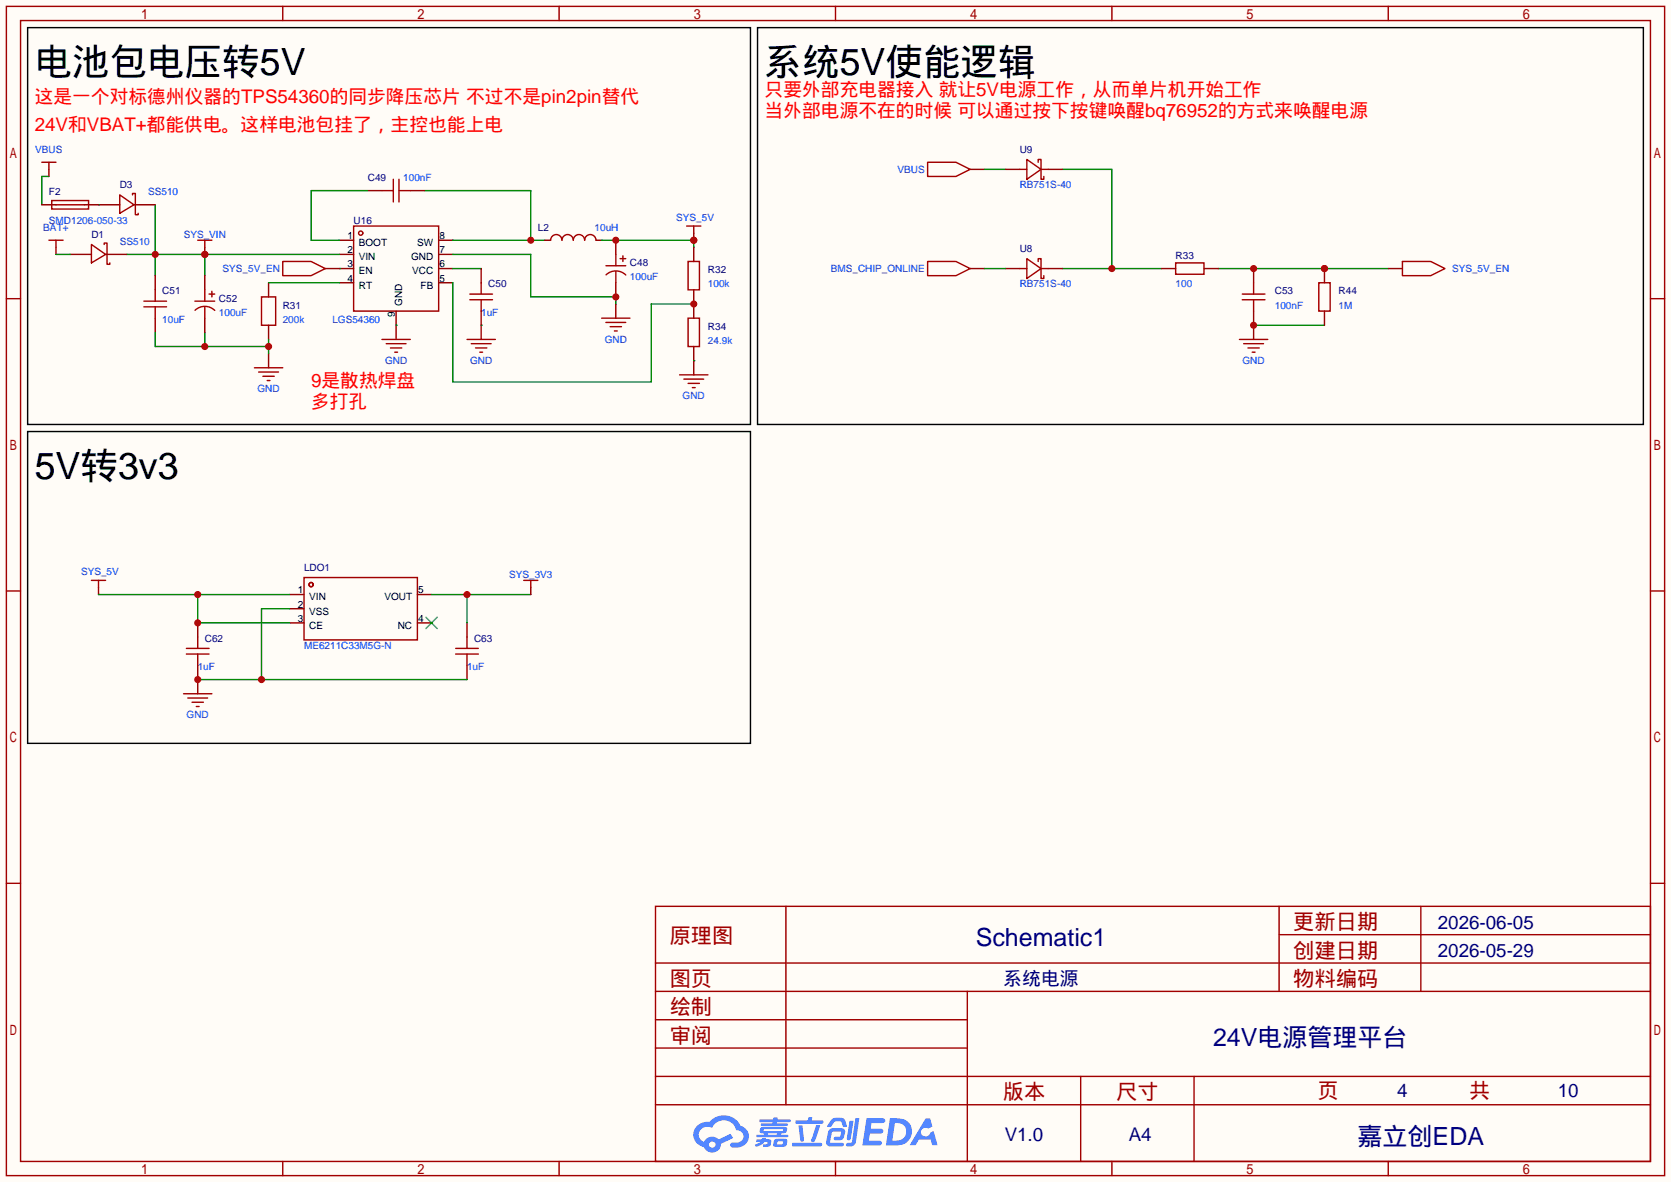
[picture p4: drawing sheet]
<svg xmlns="http://www.w3.org/2000/svg" width="299mm" height="212mm" viewBox="0 0 299 212" stroke-linecap="round" stroke-linejoin="round" font-family="sans-serif">
<path d="M0 0h299.5v211.8h-299.5z" fill="#fffcf7"/>
<g fill="none" stroke="#a10000" stroke-width=".25">
<path d="M1.1 1.1h297.2v209.6h-297.2zM3.7 3.7h292.1v204.5h-292.1zM50.7 1.1v2.6M100.2 1.1v2.6M149.7 1.1v2.6M199.3 1.1v2.6M248.8 1.1v2.6M1.1 53.5h2.6M295.8 53.5h2.5M1.1 105.9h2.6M295.8 105.9h2.5M1.1 158.3h2.6"/>
<path d="M295.8 158.3h2.5M117.5 162.4h178.3v45.8h-178.3zM117.5 177.7h178.3M117.5 172.6h178.3M140.8 162.4v35.6M173.4 177.7v30.5M229.2 162.4v15.3M229.2 167.5h66.6M254.6 162.4v15.3M117.5 182.8h55.9M117.5 198h178.3M117.5 192.9h178.3"/>
<path d="M117.5 187.8h55.9M193.7 192.9v15.3M214 192.9v15.3M50.7 208.2v2.5M100.2 208.2v2.5M149.7 208.2v2.5M199.3 208.2v2.5M248.8 208.2v2.5"/>
</g>
<g fill="#5487ff">
<path d="M155.3 200.4h2.1a.97 .97 0 0 1 1.3 .4 .53 .53 0 0 1-.7 .5h-1.8l-.2 1h1.9a.43 .43 0 0 1 .4 .5 .43 .43 0 0 1-.5 .3h-1.9l-.2 1.3h1.7a.45 .45 0 0 1 .6 .2 .45 .45 0 0 1-.2 .6l-3.2 .1z"/>
<path d="M165.9 200.5h.8l.4 1.4-.7 .4a.82 .82 0 0 0-1.2 .1 .82 .82 0 0 0 .1 1.1 .82 .82 0 0 0 1.2 0l.2-.5 .6-.3 .7 2.5h-.9l-.3-1h-2.1l-.6 1h-1.1z"/>
<path d="M152.2 200.9h.8l-.5 3.2a.36 .36 0 0 1-.4 .3 .36 .36 0 0 1-.3-.4z"/>
<path d="M153.3 200.4h.7l-.6 4.3a1.13 1.13 0 0 1-1.8 .6l.2-.4 .7-.1 .2-.2z"/>
<path d="M149 200.7l.6-.4h1a.77 .77 0 0 1 .9 .6l.3 .9-.2 .2h-.5l-.4-1h-.9a1.3 1.3 0 0 0-.8 .9l-.6 .1-.2-.2z"/>
<path d="M148.6 202.5l.5-.3h1.7a.66 .66 0 0 1 .6 .9l-.1 .4a.81 .81 0 0 1-.9 .9h-.7a.32 .32 0 0 1-.3-.4 .32 .32 0 0 1 .4-.3h.7l.3-.9-1.7 .1-.3 1.9h2.1a.32 .32 0 0 1 .4 .4 .32 .32 0 0 1-.4 .3l-2.3-.1-.5-.3v-.5z"/>
<path d="M142 204.8h5a.33 .33 0 0 1 .3 .4 .33 .33 0 0 1-.3 .3h-4.9l-.2-.2z"/>
<path d="M146.3 201.6h.7l-1 2.9a.36 .36 0 0 1-.4 .2 .36 .36 0 0 1-.3-.3z"/>
<path d="M143.1 201.7h.7l.3 2.6a.34 .34 0 0 1-.3 .3 .34 .34 0 0 1-.4-.2z"/>
<path d="M142.6 200.8h2.2l.1-.4 .1-.2h.6l-.1 .6h1.8a.32 .32 0 0 1 .3 .3 .32 .32 0 0 1-.4 .3h-4.5l-.1-.1z"/>
<path d="M135.6 204.2h.9l.1-.2 .7-.1-.1 .3h.9a.82 .82 0 0 1-.6 1.3h-.7v-.4l.7-.1v-.3h-.5l-.5 .4-1 .4-.2-.4 1-.4h-.8z"/>
<path d="M136.1 200.6h2.5v-.3h.8l-.1 .3h2.2l.2 .3-.2 .2h-2.3v.3h1.8l.2 .2-.2 .2h-4.5l-.2-.2 .1-.2h2l.1-.3h-2.3l-.1-.2z"/>
<path d="M159.5 200.4l-.7 4.9h1.6a2.47 2.47 0 0 0 2.9-1.7 2.47 2.47 0 0 0-1.4-3zM160.4 201.3a1.61 1.61 0 0 1 2 1.4 1.61 1.61 0 0 1-1.8 1.7h-.7z"/>
<path d="M136.3 202.2a.55 .55 0 0 0-.2 .7 .55 .55 0 0 0 .7 .2l.1 .3h-1.3v.4h5.5l.2-.2-.2-.2h-1.2l.2-.3a.7 .7 0 0 0 .8-.2 .7 .7 0 0 0 0-.9h-4.1zM136.9 202.4h3.3l.2 .1-.2 .2h-3.2l-.2-.1zM137.6 203.1h1.7l-.2 .3h-1.4z"/>
<path d="M138.8 204.3a1.05 1.05 0 0 0-.1 1.2 2.91 2.91 0 0 0 2.2-.2 .98 .98 0 0 0 0-1.2h-1.6zM139.4 204.6l.8-.1 .1 .1v.3l-.2 .2h-.8z"/>
<path d="M125 201.7a2.23 2.23 0 0 0-.7 2.3 2.23 2.23 0 0 0 1.8 1.6 1.58 1.58 0 0 0 1.8 .9 1.58 1.58 0 0 0 1.3-1.5l2.2-1-.5-.8-2.1 1a1.65 1.65 0 0 0-2.6 .5 1.45 1.45 0 0 1-.8-2 1.45 1.45 0 0 1 2-.7l.2 .1a2.3 2.3 0 0 1 2.3-1.3 2.3 2.3 0 0 1 2.1 1.7 1.12 1.12 0 0 1 1.2 1.1 1.12 1.12 0 0 1-1.1 1.2h-.7a.45 .45 0 0 0-.6 .3 .45 .45 0 0 0 .5 .6 2.26 2.26 0 0 0 2.9-2.5 2.04 2.04 0 0 0-1.5-1.4 3.3 3.3 0 0 0-5.5-.7l-1.2 .1zM127.1 205.2a.57 .57 0 0 1 1.1 0 .57 .57 0 0 1-1.1 0z"/>
</g>
<path d="M5 5h129.5v71.1h-129.5zM135.8 5h158.7v71.1h-158.7zM5 77.3h129.5v55.9h-129.5z" fill="none" stroke="#000" stroke-width=".25"/>
<g fill="none" stroke="#a10000" stroke-width=".25">
<path d="M63.4 40.5h15.2v15.3h-15.2zM45.6 65.9h5.1M46.4 66.7h3.5M47.1 67.4h2M47.9 68.2h.5M68.5 60.8h5M69.2 61.6h3.6M70 62.4h2M70.7 63.1h.5"/>
<circle cx="64.6" cy="41.8" r=".38"/>
</g>
<path d="M60.8 43.1h2.6M60.8 45.6h2.6M60.8 48.1h2.6M60.8 50.7h2.6M71 55.8v5M78.6 43.1h2.6M78.6 45.6h2.6M78.6 48.1h2.6M78.6 50.7h2.6M48.1 63.4v2.5" fill="none" stroke="#870000" stroke-width=".25"/>
<path d="M27.8 36.7v12.7M22.7 45.6h38.1M36.7 45.6v3.8M71 58.3h.1" fill="none" stroke="#008700" stroke-width=".25"/>
<g fill="#c00">
<circle cx="36.7" cy="45.6" r=".63"/>
<circle cx="27.8" cy="45.6" r=".63"/>
</g>
<path d="M76.1 34.2h19v8.9M81.2 43.1h16.5" fill="none" stroke="#008700" stroke-width=".25"/>
<circle cx="95.1" cy="43.1" r=".63" fill="#c00"/>
<path d="M98.7 43a1.02 1.02 0 0 1 1-1 1.02 1.02 0 0 1 1 1.1 1.02 1.02 0 0 1 1-1.1 1.02 1.02 0 0 1 1 1.1 1.02 1.02 0 0 1 1.1-1.1 1.02 1.02 0 0 1 1 1.1 1.02 1.02 0 0 1 1-1.1 1.02 1.02 0 0 1 1 1.1M108.6 47.6h3.5M108.6 49.3a2.54 2.54 0 0 1 3.5 0M110.4 45.6v2M110.4 48.6v2.1M111.1 46.4h1M111.6 45.8v1.1" fill="none" stroke="#a10000" stroke-width=".25"/>
<path d="M97.7 43.1h1M106.8 43.1h1M110.4 43.1v2.5M110.4 50.7v2.5" fill="none" stroke="#870000" stroke-width=".25"/>
<path d="M107.8 43.1h16.5v1.2" fill="none" stroke="#008700" stroke-width=".25"/>
<g fill="#c00">
<circle cx="124.3" cy="43.1" r=".63"/>
<circle cx="110.4" cy="43.1" r=".63"/>
</g>
<path d="M124.3 41.8v1.3M17.7 105.3v1.3" fill="none" stroke="#870000" stroke-width=".25"/>
<path d="M16.4 104h2.5M17.7 104v1.3" fill="none" stroke="#a10000" stroke-width=".25"/>
<circle cx="124.3" cy="43.1" r=".63" fill="#c00"/>
<g fill="none" stroke="#a10000" stroke-width=".25">
<path d="M25.8 55h4M25.8 54h4M27.8 51.9v2.1M27.8 55v2M107.8 57h5.1M108.6 57.8h3.5M109.3 58.5h2.1M110.1 59.3h.5M123.1 40.5h2.5M124.3 40.5v1.3M83.7 60.8h5.1M84.5 61.6h3.5"/>
<path d="M85.2 62.4h2M86 63.1h.5M121.8 67.2h5.1M122.6 67.9h3.5M123.3 68.7h2M124.1 69.5h.5"/>
</g>
<path d="M27.8 49.4v2.5M27.8 57v2.6M86.2 58.3v2.5M110.4 54.5v2.5M124.3 64.6v2.6" fill="none" stroke="#870000" stroke-width=".25"/>
<path d="M81.2 45.6h13.9v7.6h15.3v1.3" fill="none" stroke="#008700" stroke-width=".25"/>
<circle cx="110.4" cy="53.2" r=".63" fill="#c00"/>
<g fill="none" stroke="#a10000" stroke-width=".25">
<path d="M68.5 34.2h2M70.5 32.1v4.1M71.5 32.1v4.1M71.5 34.2h2M46.9 53.2h2.5v5.1h-2.5zM84.2 52.7h4.1M84.2 53.7h4.1M86.2 50.7v2M86.2 53.7v2.1M222.6 52.7h4.1M222.6 53.7h4.1M224.7 50.7v2"/>
<path d="M224.7 53.7v2.1M33.4 117.2h4.1M33.4 116.2h4.1M35.4 114.2v2M35.4 117.2v2.1M81.7 117.2h4M81.7 116.2h4M83.7 114.2v2M83.7 117.2v2.1"/>
</g>
<path d="M65.9 34.2h2.6M73.5 34.2h2.6M48.1 50.7v2.5M48.1 58.3v2.5M86.2 48.1v2.6M86.2 55.8v2.5M224.7 48.1v2.6M224.7 55.8v2.5M35.4 111.6v2.6M35.4 119.3v2.5M83.7 111.6v2.6M83.7 119.3v2.5" fill="none" stroke="#870000" stroke-width=".25"/>
<path d="M65.9 34.2h-10.1v8.9h5M27.8 59.6v2.5h20.3M36.7 59.6v2.5M48.1 50.7h12.7M81.2 48.1h5M81.2 50.7v17.8h35.5v-14h7.6M86.2 58.3h.1M48.1 60.8v2.6" fill="none" stroke="#008700" stroke-width=".25"/>
<g fill="#c00">
<circle cx="48.1" cy="62.1" r=".63"/>
<circle cx="36.7" cy="62.1" r=".63"/>
</g>
<path d="M8.8 31.6h-1.3v5.1M17.7 36.7h.1M10 45.6h2.6M60.8 48.1h.1" fill="none" stroke="#008700" stroke-width=".25"/>
<path d="M8.8 30.4v1.2M17.7 36.7h3.8M24 36.7h3.8M173.9 30.4h2.5M10 44.3v1.3M12.6 45.6h3.8M18.9 45.6h3.8M58.3 48.1h2.5M124.3 44.3v2.6M124.3 51.9v5.1M173.9 48.1h2.5" fill="none" stroke="#870000" stroke-width=".25"/>
<path d="M7.5 29.1h2.5M8.8 29.1v1.3M21.5 34.9l2.5 1.8-2.5 1.5zM23.7 34.9v-.2h.6v3.8h.5v-.3M166.2 29.1h5.1l2.6 1.3-2.6 1.2h-5.1zM8.8 43.1h2.5M10 43.1v1.2M16.4 43.8l2.5 1.8-2.5 1.5zM18.7 43.8v-.2h.5v3.8h.5v-.3M50.7 46.9h5.1l2.5 1.2-2.5 1.3h-5.1zM123.3 46.9h2v5h-2zM166.2 46.9h5.1l2.6 1.2-2.6 1.3h-5.1z" fill="none" stroke="#a10000" stroke-width=".25"/>
<circle cx="124.3" cy="54.5" r=".63" fill="#c00"/>
<path d="M124.3 62.1v2.5" fill="none" stroke="#870000" stroke-width=".25"/>
<path d="M123.3 57h2v5.1h-2z" fill="none" stroke="#a10000" stroke-width=".25"/>
<path d="M176.4 30.4h3.8M190.4 30.4h8.9v17.7M190.4 48.1h17.8M124.3 64.6h.1" fill="none" stroke="#008700" stroke-width=".25"/>
<circle cx="199.3" cy="48.1" r=".63" fill="#c00"/>
<path d="M218.3 48.1h30.5" fill="none" stroke="#008700" stroke-width=".25"/>
<g fill="#c00">
<circle cx="224.7" cy="48.1" r=".63"/>
<circle cx="237.4" cy="48.1" r=".63"/>
</g>
<path d="M36.7 49.4v2.5M36.7 57v2.6M208.2 48.1h2.5M215.8 48.1h2.5M224.7 58.3v2.5M248.8 48.1h2.5" fill="none" stroke="#870000" stroke-width=".25"/>
<path d="M34.9 54h3.6M35 55.6a2.54 2.54 0 0 1 3.5 0M36.7 51.9v2.1M36.7 55v2M37.5 52.7h1M38 52.2v1M210.7 47.1h5.1v2h-5.1zM251.3 46.9h5.1l2.6 1.2-2.6 1.3h-5.1zM222.1 60.8h5.1M222.9 61.6h3.5M223.6 62.4h2.1M224.4 63.1h.5" fill="none" stroke="#a10000" stroke-width=".25"/>
<path d="M224.7 58.3h12.7" fill="none" stroke="#008700" stroke-width=".25"/>
<circle cx="224.7" cy="58.3" r=".63" fill="#c00"/>
<g fill="none" stroke="#a10000" stroke-width=".25">
<path d="M54.5 103.5h20.3v11.2h-20.3z"/>
<circle cx="55.8" cy="104.8" r=".38"/>
</g>
<path d="M51.9 106.6h2.6M51.9 109.1h2.6M51.9 111.6h2.6M74.8 106.6h2.5M74.8 111.6h2.5" fill="none" stroke="#870000" stroke-width=".25"/>
<path d="M76.3 110.6l2.1 2M78.4 110.6l-2.1 2" fill="none" stroke="#3c3" stroke-width=".25"/>
<path d="M17.7 106.6h34.2M35.4 106.6v5h16.5" fill="none" stroke="#008700" stroke-width=".25"/>
<g fill="#c00">
<circle cx="35.4" cy="106.6" r=".63"/>
<circle cx="35.4" cy="111.6" r=".63"/>
</g>
<path d="M35.4 121.8v2.5" fill="none" stroke="#870000" stroke-width=".25"/>
<path d="M32.9 124.3h5.1M33.7 125.1h3.5M34.4 125.9h2M35.2 126.6h.5" fill="none" stroke="#a10000" stroke-width=".25"/>
<path d="M51.9 109.1h-5v12.7M35.4 121.8h48.3" fill="none" stroke="#008700" stroke-width=".25"/>
<g fill="#c00">
<circle cx="46.9" cy="121.8" r=".63"/>
<circle cx="35.4" cy="121.8" r=".63"/>
</g>
<path d="M77.3 106.6h17.8M83.7 106.6v5" fill="none" stroke="#008700" stroke-width=".25"/>
<circle cx="83.7" cy="106.6" r=".63" fill="#c00"/>
<path d="M36.7 44.3v1.3M95.1 105.3v1.3" fill="none" stroke="#870000" stroke-width=".25"/>
<path d="M93.9 104h2.5M95.1 104v1.3" fill="none" stroke="#a10000" stroke-width=".25"/>
<circle cx="36.7" cy="45.6" r=".63" fill="#c00"/>
<path d="M35.4 43.1h2.6M36.7 43.1v1.2" fill="none" stroke="#a10000" stroke-width=".25"/>
<path d="M237.4 48.1v2.6" fill="none" stroke="#870000" stroke-width=".25"/>
<circle cx="237.4" cy="48.1" r=".63" fill="#c00"/>
<path d="M7.5 36.7h2.5M15.1 36.7h2.6M180.2 30.4h2.6M187.8 30.4h2.6M180.2 48.1h2.6M187.8 48.1h2.6M237.4 55.8v2.5" fill="none" stroke="#870000" stroke-width=".25"/>
<path d="M9.3 35.9h6.6v1.6h-6.6zM10 36.7h5.1M182.8 30.4h1.2M184 28.6l2.6 1.8-2.6 1.7zM186.1 29.1v-.5h.5v3.5h.5v-.5M186.6 30.4h1.2M182.8 48.1h1.2M184 46.4l2.6 1.7-2.6 1.8zM186.1 46.9v-.5h.5v3.5h.5v-.5M186.6 48.1h1.2M236.3 50.7h2.1v5.1h-2.1z" fill="none" stroke="#a10000" stroke-width=".25"/>
<path d="M176.4 48.1h3.8" fill="none" stroke="#008700" stroke-width=".25"/>
<g font-size="6.7">
<text x="6.2" y="13.4">电池包电压转5V</text>
<text x="137" y="13.4">系统5V使能逻辑</text>
<text x="6.2" y="85.8">5V转3v3</text>
</g>
<g font-size="4.5" fill="#000080">
<text x="174.9" y="169.6">Schematic1</text>
<text x="217.4" y="187.4">24V电源管理平台</text>
<text x="243.3" y="205.2">嘉立创EDA</text>
</g>
<g font-size="3.8" fill="#a00000">
<text x="231.8" y="166.5">更新日期</text>
<text x="120" y="169.1">原理图</text>
<text x="231.8" y="171.6">创建日期</text>
<text x="120" y="176.7">图页</text>
<text x="231.8" y="176.7">物料编码</text>
<text x="120" y="181.8">绘制</text>
<text x="120" y="186.9">审阅</text>
<text x="179.7" y="197">版本</text>
<text x="200" y="197">尺寸</text>
<text x="236.1" y="196.8">页</text>
<text x="263.3" y="196.8">共</text>
</g>
<g font-size="3.4" fill="#f00">
<text x="137" y="17.2">只要外部充电器接入 就让5V电源工作，从而单片机开始工作</text>
<text x="6.2" y="23.6">24V和VBAT+都能供电。这样电池包挂了，主控也能上电</text>
<text x="6.2" y="18.5">这是一个对标德州仪器的TPS54360的同步降压芯片 不过不是pin2pin替代</text>
<text x="137" y="21">当外部电源不在的时候 可以通过按下按键唤醒bq76952的方式来唤醒电源</text>
<text x="55.8" y="69.3">9是散热焊盘</text>
<text x="55.8" y="73.1">多打孔</text>
</g>
<g font-size="3.4" fill="#000080">
<text x="257.7" y="166.4">2026-06-05</text>
<text x="257.7" y="171.5">2026-05-29</text>
<text x="179.8" y="176.6">系统电源</text>
<text x="250.4" y="196.7">4</text>
<text x="279.2" y="196.7">10</text>
<text x="180.1" y="204.5">V1.0</text>
<text x="202.3" y="204.5">A4</text>
</g>
<g font-size="1.8" fill="#00f">
<text x="6.3" y="27.4">VBUS</text>
<text x="26.5" y="35">SS510</text>
<text x="72.3" y="32.4">100nF</text>
<text x="160.9" y="30.9">VBUS</text>
<text x="182.8" y="33.7">RB751S-40</text>
<text x="7.8" y="41.3">BAT+</text>
<text x="8.8" y="40.1">SMD1206-050-33</text>
<text x="106.6" y="41.3">10uH</text>
<text x="121.2" y="39.6">SYS_5V</text>
<text x="21.5" y="43.9">SS510</text>
<text x="32.9" y="42.6">SYS_VIN</text>
<text x="39.9" y="48.7">SYS_5V_EN</text>
<text x="112.9" y="50.2">100uF</text>
<text x="126.9" y="51.5">100k</text>
<text x="148.9" y="48.7">BMS_CHIP_ONLINE</text>
<text x="182.8" y="51.5">RB751S-40</text>
<text x="210.7" y="51.5">100</text>
<text x="260.2" y="48.7">SYS_5V_EN</text>
<text x="29.1" y="57.8">10uF</text>
<text x="39.2" y="56.6">100uF</text>
<text x="50.7" y="57.8">200k</text>
<text x="59.6" y="57.8">LGS54360</text>
<text x="86.2" y="56.6">1uF</text>
<text x="228.5" y="55.3">100nF</text>
<text x="239.9" y="55.3">1M</text>
<text x="69" y="65.2">GND</text>
<text x="84.2" y="65.2">GND</text>
<text x="108.4" y="61.4">GND</text>
<text x="126.9" y="61.7">24.9k</text>
<text x="222.7" y="65.2">GND</text>
<text x="46.1" y="70.3">GND</text>
<text x="122.3" y="71.6">GND</text>
<text x="14.5" y="103.1">SYS_5V</text>
<text x="91.2" y="103.6">SYS_3V3</text>
<text x="54.5" y="116.3">ME6211C33M5G-N</text>
<text x="35.4" y="120.1">1uF</text>
<text x="83.7" y="120.1">1uF</text>
<text x="33.4" y="128.7">GND</text>
</g>
<g font-size="1.8" fill="#000080">
<text x="182.8" y="27.4">U9</text>
<text x="8.8" y="35">F2</text>
<text x="21.5" y="33.7">D3</text>
<text x="65.9" y="32.4">C49</text>
<text x="63.4" y="40.1">U16</text>
<text x="96.4" y="41.3">L2</text>
<text x="16.4" y="42.6">D1</text>
<text x="112.9" y="47.7">C48</text>
<text x="182.8" y="45.1">U8</text>
<text x="210.7" y="46.4">R33</text>
<text x="29.1" y="52.8">C51</text>
<text x="87.5" y="51.5">C50</text>
<text x="126.9" y="49">R32</text>
<text x="228.5" y="52.8">C53</text>
<text x="239.9" y="52.8">R44</text>
<text x="39.2" y="54">C52</text>
<text x="50.7" y="55.3">R31</text>
<text x="126.9" y="59.1">R34</text>
<text x="54.5" y="102.3">LDO1</text>
<text x="36.7" y="115">C62</text>
<text x="85" y="115">C63</text>
</g>
<g font-size="1.8">
<text x="62.2" y="42.8">1</text>
<text x="62.2" y="45.4">2</text>
<text x="62.2" y="47.9">3</text>
<text x="64.3" y="44.1">BOOT</text>
<text x="64.3" y="46.6">VIN</text>
<text x="73.7" y="46.6">GND</text>
<text x="74.8" y="44.1">SW</text>
<text x="78.7" y="47.9">6</text>
<text x="78.7" y="45.4">7</text>
<text x="78.7" y="42.8">8</text>
<text x="62.2" y="50.5">4</text>
<text x="64.3" y="49.2">EN</text>
<text x="64.3" y="51.7">RT</text>
<text x="73.9" y="49.2">VCC</text>
<text x="75.4" y="51.7">FB</text>
<text x="78.7" y="50.5">5</text>
<text x="70.8" y="56.9" transform="rotate(-90 70.8 56.9)">9</text>
<text x="72" y="54.8" transform="rotate(-90 72 54.8)">GND</text>
<text x="53.4" y="106.3">1</text>
<text x="55.4" y="107.6">VIN</text>
<text x="68.9" y="107.6">VOUT</text>
<text x="74.9" y="106.3">5</text>
<text x="53.4" y="108.9">2</text>
<text x="53.4" y="111.4">3</text>
<text x="55.4" y="110.1">VSS</text>
<text x="55.4" y="112.7">CE</text>
<text x="71.3" y="112.7">NC</text>
<text x="74.9" y="111.4">4</text>
</g>
</svg>
